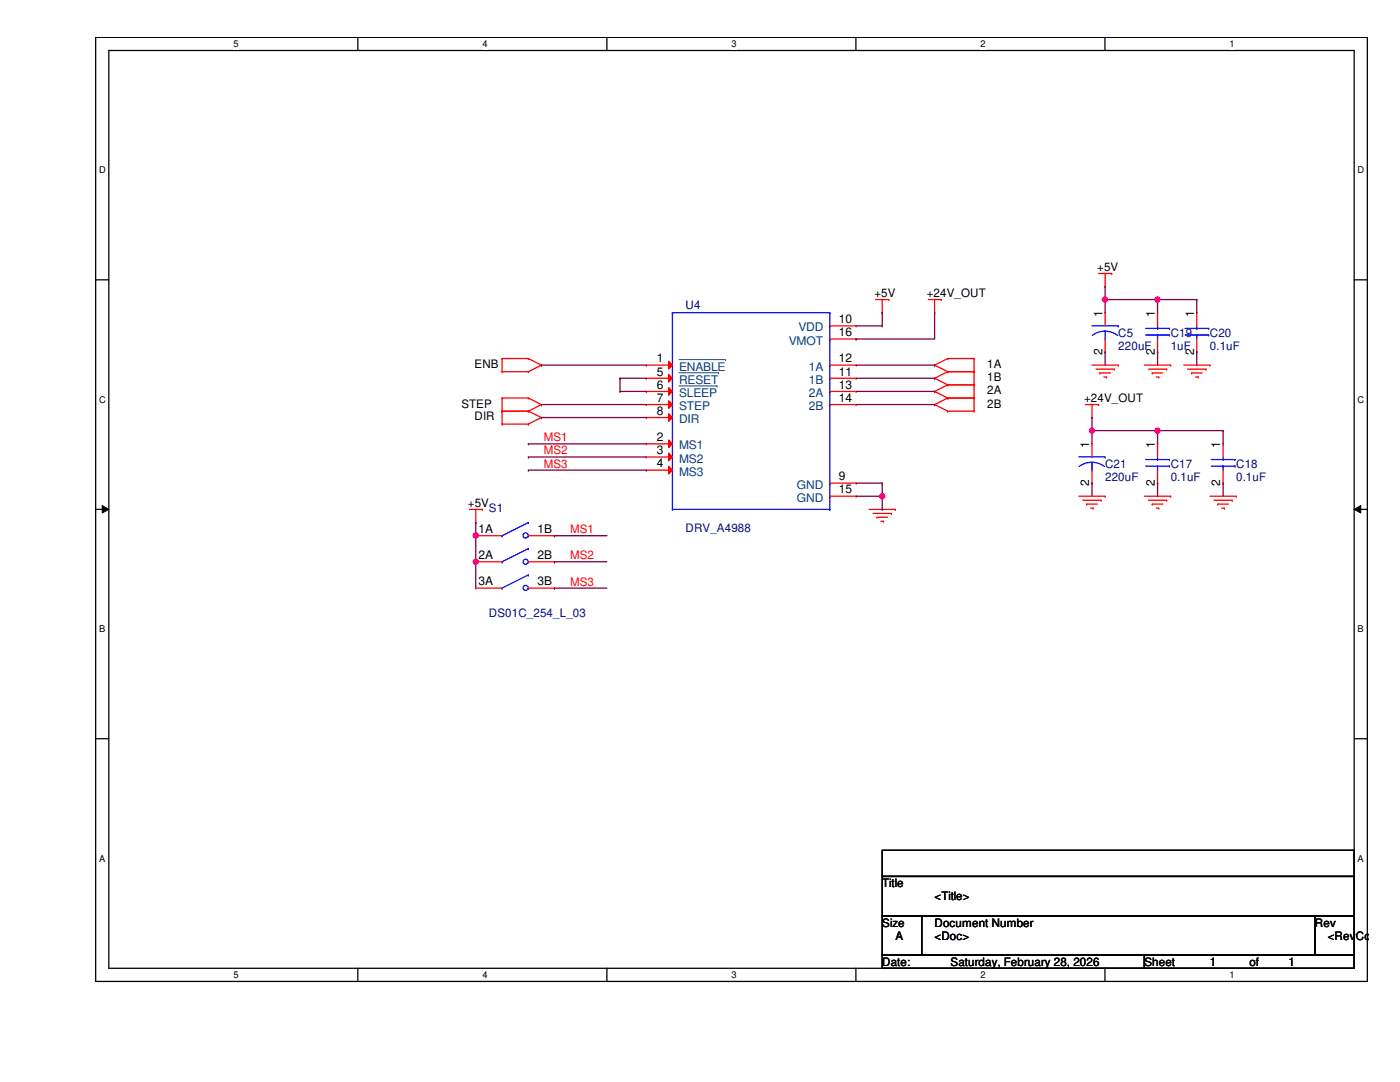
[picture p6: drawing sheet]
<svg xmlns="http://www.w3.org/2000/svg" width="279mm" height="216mm" viewBox="0 0 279 216" stroke-linecap="round" stroke-linejoin="round" font-family="sans-serif">
<path d="M19.1 7.5h253.8v188.3h-253.8zM21.7 10.1h248.6v183.1h-248.6z" fill="none" stroke="#000" stroke-width=".25"/>
<g fill="#fff">
<path d="M46.6 7.7h1v2.1h-1z"/>
<path d="M46.6 193.5h1v2.1h-1z"/>
</g>
<path d="M71.4 7.5v2.6M71.4 193.2v2.6" fill="none" stroke="#000" stroke-width=".25"/>
<g fill="#fff">
<path d="M96.3 7.7h1v2.1h-1z"/>
<path d="M96.3 193.5h1v2.1h-1z"/>
</g>
<path d="M121.1 7.5v2.6M121.1 193.2v2.6" fill="none" stroke="#000" stroke-width=".25"/>
<g fill="#fff">
<path d="M146 7.7h1v2.1h-1z"/>
<path d="M146 193.5h1v2.1h-1z"/>
</g>
<path d="M170.8 7.5v2.6M170.8 193.2v2.6" fill="none" stroke="#000" stroke-width=".25"/>
<g fill="#fff">
<path d="M195.7 7.7h1v2.1h-1z"/>
<path d="M195.7 193.5h1v2.1h-1z"/>
</g>
<path d="M220.5 7.5v2.6M220.5 193.2v2.6" fill="none" stroke="#000" stroke-width=".25"/>
<g fill="#fff">
<path d="M245.4 7.7h1v2.1h-1z"/>
<path d="M245.4 193.5h1v2.1h-1z"/>
<path d="M19.8 32.9h1.3v2.1h-1.3z"/>
<path d="M270.9 32.9h1.3v2.1h-1.3z"/>
<path d="M19.8 78.7h1.3v2.1h-1.3z"/>
<path d="M270.9 78.7h1.3v2.1h-1.3z"/>
</g>
<path d="M19.1 55.8h2.6M270.3 55.8h2.6" fill="none" stroke="#000" stroke-width=".25"/>
<g fill="#fff">
<path d="M19.8 124.5h1.2v2.1h-1.2z"/>
<path d="M270.9 124.5h1.3v2.1h-1.3z"/>
</g>
<path d="M19.1 101.6h2.6M270.3 101.6h2.6" fill="none" stroke="#000" stroke-width=".25"/>
<path d="M20.4 100.9l1.3 .7-1.3 .8zM270.3 101.6l1.3-.7v1.5z" fill="#000"/>
<path d="M20.4 100.9l1.3 .7-1.3 .8zM270.3 101.6l1.3-.7v1.5z" fill="none" stroke="#000" stroke-width=".2"/>
<g fill="#fff">
<path d="M19.8 170.3h1.2v2h-1.2z"/>
<path d="M270.9 170.3h1.3v2h-1.3z"/>
</g>
<path d="M19.1 147.4h2.6M270.3 147.4h2.6M176.1 169.7h94.2v5.2h-94.2zM176.1 174.9h94.2v7.9h-94.2zM176.1 182.8h7.8v7.8h-7.8zM176.1 190.6h52.3v2.6h-52.3zM183.9 182.8h78.5v7.8h-78.5zM228.4 190.6h41.9v2.6h-41.9zM262.4 182.8h7.9v7.8h-7.9z" fill="none" stroke="#000" stroke-width=".25"/>
<g fill="none" stroke="#f00" stroke-width=".25">
<path d="M174.8 59.8h2.6M176.1 59.8v2.6M177.4 59.8h.1M185.3 59.8h2.5M186.5 59.8v2.6M187.8 59.8h.1M219.2 54.6h2.7M220.6 57.1h.1M220.6 54.6v2.5M221.9 54.6h.1M100.2 79.4h.1M100.2 74.2h.1"/>
<path d="M100.2 71.5h.1M100.2 71.5h5.3M100.2 74.2h5.3M100.2 79.4h5.3M100.2 71.5v2.7M100.2 79.4v5.2M105.5 79.4h.1M105.5 74.2h.1M105.5 71.5h.1M105.5 79.4l2.5 1.3M105.5 71.5l2.5 1.4M108 72.9h.1"/>
<path d="M108 72.9l-2.5 1.3M176.1 62.4h.1M186.5 72.9h.1M186.5 75.5h.1M186.5 78.1h.1M186.5 62.4h.1M186.5 72.9l2.6 1.3M186.5 75.5l2.6 1.3M186.5 78.1l2.6 1.3M189.1 71.5h.1M189.1 74.2h.1M189.1 76.8h.1"/>
<path d="M189.1 79.4h.1M189.1 71.5l-2.6 1.4M189.1 71.5h5.3M189.1 74.2h5.3M189.1 74.2l-2.6 1.3M189.1 76.8h5.3M189.1 76.8l-2.6 1.3M189.1 79.4h5.3M189.1 79.4l-2.6 1.3M194.4 71.5h.1M194.4 74.2h.1M194.4 76.8h.1"/>
<path d="M194.4 79.4h.1M194.4 71.5v10.5M217.9 72.9h5.3M218.7 73.7h3.7M219.5 74.4h.1M219.5 74.4h2.1M220.3 75.2h.5M220.6 62.4h.1M220.6 70.2h.1M220.6 62.4v2.6M220.6 67.6v2.6M220.8 75.2h.1"/>
<path d="M222.4 73.7h.1M223.2 72.9h.1M228.4 72.9h5.2M229.2 73.7h3.6M230 74.4h.1M230 74.4h2.1M230.8 75.2h.5M231 62.4h.1M231 70.2h.1M231 62.4v2.6M231 67.6v2.6M231.3 75.2h.1"/>
<path d="M232.8 73.7h.1M233.6 72.9h.1M236.3 72.9h5.2M237 73.7h3.7M237.8 74.4h.1M237.8 74.4h2.1M238.6 75.2h.5M238.8 62.4h.1M238.8 70.2h.1M238.8 62.4v2.6M238.8 67.6v2.6M239.1 75.2h.1"/>
<path d="M240.7 73.7h.1M241.5 72.9h.1M100.2 82h.1M100.2 84.6h.1M100.2 82h5.3M100.2 84.6h5.3M105.5 82h.1M105.5 84.6h.1M105.5 82l2.5 1.3M108 80.7h.1M108 83.3h.1M108 80.7l-2.5 1.3"/>
<path d="M108 83.3l-2.5 1.3M186.5 80.7h.1M186.5 80.7l2.6 1.3M189.1 82h.1M189.1 82h5.3M194.4 82h.1M215.3 99h5.3M216.1 99.8h3.7M216.6 80.7h2.6M217.9 83.3h.1M217.9 88.6h.1M217.9 96.4h.1"/>
<path d="M217.9 80.7v2.6M217.9 88.6v2.6M217.9 93.8v2.6M219.2 80.7h.1M219.8 99.8h.1M220.6 99h.1M228.4 99h5.2M229.2 99.8h3.6M231 88.6h.1M231 96.4h.1M231 88.6v2.6M231 93.8v2.6"/>
<path d="M232.8 99.8h.1M233.6 99h.1M241.5 99h5.2M242.3 99.8h3.6M245.9 99.8h.1M246.7 99h.1M93.7 101.6h2.6M95 104.3h.1M95 106.9h.1M95 112.1h.1M95 117.3h.1M95 101.6v2.7"/>
<path d="M95 106.9h5.2M95 112.1h5.2M95 117.3h5.2M96.3 101.6h.1M105.5 106.9h5.2M105.5 112.1h5.2M105.5 117.3h5.2M110.7 106.9h.1M110.7 112.1h.1M110.7 117.3h.1M173.4 101.6h5.3M174.2 102.4h3.7"/>
<path d="M175 103.2h.1M175 103.2h2.1M175.8 104h.5M176.3 104h.1M177.9 102.4h.1M178.7 101.6h.1M216.9 100.6h.1M216.9 100.6h2.1M217.7 101.4h.5M218.2 101.4h.1M230 100.6h.1M230 100.6h2.1"/>
<path d="M230.8 101.4h.5M231.3 101.4h.1M243 100.6h.1M243 100.6h2.2M243.8 101.4h.5M244.3 101.4h.1"/>
</g>
<g fill="none" stroke="#00f" stroke-width=".25">
<path d="M134.2 62.4h.1M134.2 72.9h.1M134.2 75.5h.1M134.2 78.1h.1M134.2 62.4v39.2M134.2 62.4h31.4M165.6 62.4h.1M165.6 72.9h.1M165.6 75.5h.1M165.6 78.1h.1M165.6 65h.1M165.6 67.6h.1"/>
<path d="M165.6 62.4v39.2M217.9 65h5.3M220.6 67.6h.1M220.6 66.1l1.5 .3 1 .5M220.6 66.1l-1.2 .1-1.4 .7M220.6 66.1v1.5M223.2 65h.1M228.6 66.8h4.8M228.6 65.5h4.8M231 65.5h.1M231 66.8h.1M231 65v.5"/>
<path d="M231 66.8v.8M233.4 66.8h.1M233.4 65.5h.1M236.5 66.8h4.7M236.5 65.5h4.7M238.8 65.5h.1M238.8 66.8h.1M238.8 65v.5M238.8 66.8v.8M241.2 66.8h.1M241.2 65.5h.1M134.2 80.7h.1"/>
<path d="M134.2 83.3h.1M134.2 88.6h.1M134.2 91.2h.1M134.2 93.8h.1M165.6 80.7h.1M165.6 96.4h.1M165.6 99h.1M215.3 91.2h5.3M217.9 93.8h.1M217.9 92.2l1.6 .4 .9 .5M217.9 92.2l-1.1 .2-1.5 .7M217.9 92.2v1.6"/>
<path d="M220.6 91.2h.1M228.6 93h4.8M228.6 91.7h4.8M231 91.7h.1M231 93h.1M231 91.2v.5M231 93v.8M233.4 93h.1M233.4 91.7h.1M100.2 106.9h.1M100.2 112.1h.1M100.2 117.3h.1"/>
<path d="M105.5 104.3h.1M105.5 109.5h.1M105.5 114.7h.1M105.5 106.9h.1M105.5 112.1h.1M105.5 117.3h.1M105.5 104.3l-5.3 2.6M105.5 109.5l-5.3 2.6M105.5 114.7l-5.3 2.6M134.2 101.6h.1M134.2 101.6h31.4M165.6 101.6h.1"/>
<circle cx="104.9" cy="106.8" r=".51"/>
<circle cx="104.9" cy="112.1" r=".51"/>
<circle cx="104.9" cy="117.3" r=".51"/>
</g>
<path d="M133.4 72.1l.8 .8-.8 .7z" fill="#f00"/>
<path d="M129 72.9h.1M129 72.9h5.2M133.4 72.1l.8 .8-.8 .7z" fill="none" stroke="#f00" stroke-width=".25"/>
<path d="M135.5 71.8h9.3M144.8 71.8h.1" fill="none" stroke="#004080" stroke-width=".2"/>
<path d="M133.4 87.8l.8 .8-.8 .7z" fill="#f00"/>
<path d="M129 88.6h.1M129 88.6h5.2M133.4 87.8l.8 .8-.8 .7z" fill="none" stroke="#f00" stroke-width=".25"/>
<path d="M133.4 90.4l.8 .8-.8 .7z" fill="#f00"/>
<path d="M129 91.2h.1M129 91.2h5.2M133.4 90.4l.8 .8-.8 .7z" fill="none" stroke="#f00" stroke-width=".25"/>
<path d="M133.4 93l.8 .8-.8 .8z" fill="#f00"/>
<path d="M129 93.8h.1M129 93.8h5.2M133.4 93l.8 .8-.8 .8z" fill="none" stroke="#f00" stroke-width=".25"/>
<path d="M133.4 74.7l.8 .8-.8 .7z" fill="#f00"/>
<path d="M129 75.5h.1M129 75.5h5.2M133.4 74.7l.8 .8-.8 .7z" fill="none" stroke="#f00" stroke-width=".25"/>
<path d="M135.5 74.4h7.9M143.4 74.4h.1" fill="none" stroke="#004080" stroke-width=".2"/>
<path d="M133.4 77.3l.8 .8-.8 .8z" fill="#f00"/>
<path d="M129 78.1h.1M129 78.1h5.2M133.4 77.3l.8 .8-.8 .8z" fill="none" stroke="#f00" stroke-width=".25"/>
<path d="M135.5 77h7.6M143.1 77h.1" fill="none" stroke="#004080" stroke-width=".2"/>
<path d="M133.4 80l.8 .7-.8 .8z" fill="#f00"/>
<path d="M133.4 80l.8 .7-.8 .8zM129 80.7h.1M129 80.7h5.2" fill="none" stroke="#f00" stroke-width=".25"/>
<path d="M133.4 82.5l.8 .8-.8 .8z" fill="#f00"/>
<g fill="none" stroke="#f00" stroke-width=".25">
<path d="M165.6 65h5.3M165.6 75.5h5.3M165.6 72.9h5.3M165.6 78.1h5.3M165.6 67.6h5.3M170.9 65h.1M170.9 75.5h.1M170.9 72.9h.1M170.9 78.1h.1M170.9 67.6h.1M129 83.3h.1M129 83.3h5.2"/>
<path d="M133.4 82.5l.8 .8-.8 .8zM165.6 96.4h5.3M165.6 80.7h5.3M165.6 99h5.3M170.9 96.4h.1M170.9 80.7h.1M170.9 99h.1M244.1 88.6h.1M244.1 96.4h.1M244.1 88.6v2.6M244.1 93.8v2.6"/>
</g>
<path d="M241.7 93h4.8M241.7 91.7h4.8M244.1 91.7h.1M244.1 93h.1M244.1 91.2v.5M244.1 93v.8M246.5 93h.1M246.5 91.7h.1" fill="none" stroke="#00f" stroke-width=".25"/>
<path d="M217.9 83.3h.1M217.9 83.3v2.6" fill="none" stroke="#800040" stroke-width=".25"/>
<circle cx="217.9" cy="85.9" r=".5" fill="#f0f"/>
<circle cx="217.9" cy="85.9" r=".5" fill="none" stroke="#f0f" stroke-width=".25"/>
<path d="M217.9 85.9h.1M217.9 85.9h26.2M231 85.9h.1" fill="none" stroke="#800040" stroke-width=".25"/>
<circle cx="231" cy="85.9" r=".5" fill="#f0f"/>
<circle cx="231" cy="85.9" r=".5" fill="none" stroke="#f0f" stroke-width=".25"/>
<path d="M220.6 57.1h.1M220.6 57.1v2.7M170.9 67.6h.1M186.5 62.4h.1M186.5 62.4v5.2h-15.6M217.9 96.4h.1M217.9 96.4v2.6M231 96.4h.1M231 96.4v2.6M244.1 96.4h.1M244.1 96.4v2.6" fill="none" stroke="#800040" stroke-width=".25"/>
<circle cx="220.5" cy="59.8" r=".51" fill="#f0f"/>
<circle cx="220.5" cy="59.8" r=".51" fill="none" stroke="#f0f" stroke-width=".25"/>
<g fill="none" stroke="#800040" stroke-width=".25">
<path d="M231 59.8h.1M231 59.8h7.8M170.9 65h5.2M170.9 72.9h15.6M170.9 75.5h15.6M170.9 78.1h15.6M176.1 65h.1M176.1 62.4h.1M176.1 62.4v2.6M186.5 72.9h.1M186.5 75.5h.1M186.5 78.1h.1"/>
<path d="M238.8 70.2h.1M238.8 70.2v2.7M170.9 80.7h15.6M170.9 99h5.2M176.1 99h.1M186.5 80.7h.1"/>
</g>
<circle cx="176.1" cy="99" r=".51" fill="#f0f"/>
<circle cx="176.1" cy="99" r=".51" fill="none" stroke="#f0f" stroke-width=".25"/>
<g fill="none" stroke="#800040" stroke-width=".25">
<path d="M220.6 59.8h.1M220.6 59.8h10.4M220.6 59.8v2.6M231 59.8h.1M231 59.8v2.6M108 72.9h.1M108 72.9h21M123.7 75.5h.1M123.7 78.1h.1M123.7 75.5h5.3M123.7 75.5v2.6M123.7 78.1h5.3"/>
<path d="M220.6 70.2h.1M220.6 70.2v2.7M108 80.7h.1M108 83.3h.1M108 80.7h21M108 83.3h21M170.9 96.4h5.2M176.1 96.4h.1M176.1 99h.1M176.1 96.4v5.2M176.1 101.6h.1"/>
</g>
<circle cx="231" cy="59.8" r=".5" fill="#f0f"/>
<circle cx="231" cy="59.8" r=".5" fill="none" stroke="#f0f" stroke-width=".25"/>
<g fill="none" stroke="#800040" stroke-width=".25">
<path d="M238.8 59.8h.1M238.8 59.8v2.6M231 70.2h.1M231 70.2v2.7M105.5 88.6h.1M105.5 91.2h.1M105.5 93.8h.1M105.5 88.6h23.5M105.5 91.2h23.5M105.5 93.8h23.5M217.9 85.9h.1M217.9 85.9v2.7"/>
<path d="M231 85.9h.1M231 85.9v2.7M244.1 85.9h.1M244.1 85.9v2.7M95 104.3h.1M95 104.3v2.6"/>
</g>
<circle cx="95" cy="106.8" r=".51" fill="#f0f"/>
<circle cx="95" cy="106.8" r=".51" fill="none" stroke="#f0f" stroke-width=".25"/>
<path d="M95 106.9h.1M95 106.9v5.2" fill="none" stroke="#800040" stroke-width=".25"/>
<circle cx="95" cy="112.1" r=".51" fill="#f0f"/>
<circle cx="95" cy="112.1" r=".51" fill="none" stroke="#f0f" stroke-width=".25"/>
<path d="M95 112.1h.1M95 112.1v5.2M110.7 106.9h.1M110.7 112.1h.1M110.7 117.3h.1M110.7 106.9h10.4M110.7 112.1h10.4M110.7 117.3h10.4" fill="none" stroke="#800040" stroke-width=".25"/>
<circle cx="217.9" cy="85.9" r=".5" fill="#f0f"/>
<circle cx="217.9" cy="85.9" r=".5" fill="none" stroke="#f0f" stroke-width=".25"/>
<circle cx="231" cy="85.9" r=".5" fill="#f0f"/>
<circle cx="231" cy="85.9" r=".5" fill="none" stroke="#f0f" stroke-width=".25"/>
<circle cx="220.5" cy="59.8" r=".51" fill="#f0f"/>
<circle cx="220.5" cy="59.8" r=".51" fill="none" stroke="#f0f" stroke-width=".25"/>
<circle cx="176.1" cy="99" r=".51" fill="#f0f"/>
<circle cx="176.1" cy="99" r=".51" fill="none" stroke="#f0f" stroke-width=".25"/>
<circle cx="231" cy="59.8" r=".5" fill="#f0f"/>
<circle cx="231" cy="59.8" r=".5" fill="none" stroke="#f0f" stroke-width=".25"/>
<circle cx="95" cy="106.8" r=".51" fill="#f0f"/>
<circle cx="95" cy="106.8" r=".51" fill="none" stroke="#f0f" stroke-width=".25"/>
<circle cx="95" cy="112.1" r=".51" fill="#f0f"/>
<circle cx="95" cy="112.1" r=".51" fill="none" stroke="#f0f" stroke-width=".25"/>
<g font-size="2.4">
<text x="167.4" y="64.5">10</text>
<text x="220" y="63.2" transform="rotate(-90 220 63.2)">1</text>
<text x="230.5" y="63.2" transform="rotate(-90 230.5 63.2)">1</text>
<text x="238.3" y="63.2" transform="rotate(-90 238.3 63.2)">1</text>
<text x="167.4" y="67.1">16</text>
<text x="220" y="70.8" transform="rotate(-90 220 70.8)">2</text>
<text x="230.5" y="70.8" transform="rotate(-90 230.5 70.8)">2</text>
<text x="238.3" y="70.8" transform="rotate(-90 238.3 70.8)">2</text>
<text x="131.1" y="72.3">1</text>
<text x="131.1" y="74.9">5</text>
<text x="131.1" y="77.6">6</text>
<text x="167.4" y="74.9">11</text>
<text x="167.4" y="72.3">12</text>
<text x="167.4" y="77.6">13</text>
<text x="131.1" y="80.2">7</text>
<text x="131.1" y="82.8">8</text>
<text x="167.4" y="80.2">14</text>
<text x="131.1" y="88">2</text>
<text x="217.4" y="89.4" transform="rotate(-90 217.4 89.4)">1</text>
<text x="230.5" y="89.4" transform="rotate(-90 230.5 89.4)">1</text>
<text x="243.5" y="89.4" transform="rotate(-90 243.5 89.4)">1</text>
<text x="131.1" y="90.6">3</text>
<text x="131.1" y="93.3">4</text>
<text x="167.4" y="95.8">9</text>
<text x="167.4" y="98.5">15</text>
<text x="217.4" y="97" transform="rotate(-90 217.4 97)">2</text>
<text x="230.5" y="97" transform="rotate(-90 230.5 97)">2</text>
<text x="243.5" y="97" transform="rotate(-90 243.5 97)">2</text>
<text x="95.5" y="106.3">1A</text>
<text x="107.3" y="106.3">1B</text>
<text x="95.5" y="111.5">2A</text>
<text x="107.3" y="111.5">2B</text>
<text x="95.5" y="116.8">3A</text>
<text x="107.3" y="116.8">3B</text>
</g>
<g font-size="2.4" fill="#004080">
<text x="157.4" y="68.7">VMOT</text>
<text x="159.3" y="66.1">VDD</text>
<text x="135.5" y="74">ENABLE</text>
<text x="135.5" y="76.6">RESET</text>
<text x="161.4" y="76.6">1B</text>
<text x="161.4" y="74">1A</text>
<text x="135.5" y="79.2">SLEEP</text>
<text x="135.5" y="81.8">STEP</text>
<text x="161.4" y="79.2">2A</text>
<text x="161.4" y="81.8">2B</text>
<text x="135.5" y="89.7">MS1</text>
<text x="135.5" y="84.4">DIR</text>
<text x="135.5" y="92.3">MS2</text>
<text x="135.5" y="94.9">MS3</text>
<text x="159" y="97.5">GND</text>
<text x="159" y="100.1">GND</text>
</g>
<g font-size="2.3">
<text x="174.5" y="59.3">+5V</text>
<text x="185" y="59.3">+24V_OUT</text>
<text x="219" y="54.1">+5V</text>
<text x="94.7" y="73.4">ENB</text>
<text x="197" y="73.4">1A</text>
<text x="197" y="76.1">1B</text>
<text x="92.1" y="81.3">STEP</text>
<text x="94.7" y="83.9">DIR</text>
<text x="197" y="78.7">2A</text>
<text x="197" y="81.3">2B</text>
<text x="216.4" y="80.3">+24V_OUT</text>
<text x="93.4" y="101.2">+5V</text>
<text x="176.1" y="177">Title</text>
<text x="186.5" y="179.7">&lt;Title&gt;</text>
<text x="176.1" y="184.9">Size</text>
<text x="186.5" y="184.9">Document Number</text>
<text x="262.4" y="184.9">Rev</text>
<text x="178.7" y="187.5">A</text>
<text x="186.5" y="187.5">&lt;Doc&gt;</text>
<text x="265" y="187.5">&lt;RevCo</text>
<text x="176.1" y="192.7">Date:</text>
<text x="189.7" y="192.7">Saturday, February 28, 2026</text>
<text x="228.4" y="192.7">Sheet</text>
<text x="241.5" y="192.7">1</text>
<text x="249.3" y="192.7">of</text>
<text x="257.2" y="192.7">1</text>
</g>
<g font-size="2.3" fill="#000080">
<text x="136.8" y="61.7">U4</text>
<text x="223.2" y="67.2">C5</text>
<text x="223.2" y="69.8">220uF</text>
<text x="233.6" y="67.2">C19</text>
<text x="233.6" y="69.8">1uF</text>
<text x="241.5" y="67.2">C20</text>
<text x="241.5" y="69.8">0.1uF</text>
<text x="220.6" y="93.3">C21</text>
<text x="220.6" y="96">220uF</text>
<text x="233.6" y="93.3">C17</text>
<text x="233.6" y="96">0.1uF</text>
<text x="246.7" y="93.3">C18</text>
<text x="246.7" y="96">0.1uF</text>
<text x="97.6" y="102.2">S1</text>
<text x="136.8" y="106.2">DRV_A4988</text>
<text x="97.6" y="123.1">DS01C_254_L_03</text>
</g>
<g font-size="2.3" fill="#f00">
<text x="108.5" y="88.1">MS1</text>
<text x="108.5" y="90.7">MS2</text>
<text x="108.5" y="93.3">MS3</text>
<text x="113.8" y="106.4">MS1</text>
<text x="113.8" y="111.6">MS2</text>
<text x="113.8" y="116.8">MS3</text>
</g>
<g font-size="1.9">
<text x="46.6" y="9.4">5</text>
<text x="96.3" y="9.4">4</text>
<text x="146" y="9.4">3</text>
<text x="195.7" y="9.4">2</text>
<text x="245.4" y="9.4">1</text>
<text x="19.8" y="34.6">D</text>
<text x="270.9" y="34.6">D</text>
<text x="19.8" y="80.3">C</text>
<text x="270.9" y="80.3">C</text>
<text x="19.8" y="126.2">B</text>
<text x="270.9" y="126.2">B</text>
<text x="19.8" y="171.9">A</text>
<text x="270.9" y="171.9">A</text>
<text x="46.6" y="195.2">5</text>
<text x="96.3" y="195.2">4</text>
<text x="146" y="195.2">3</text>
<text x="195.7" y="195.2">2</text>
<text x="245.4" y="195.2">1</text>
</g>
</svg>
